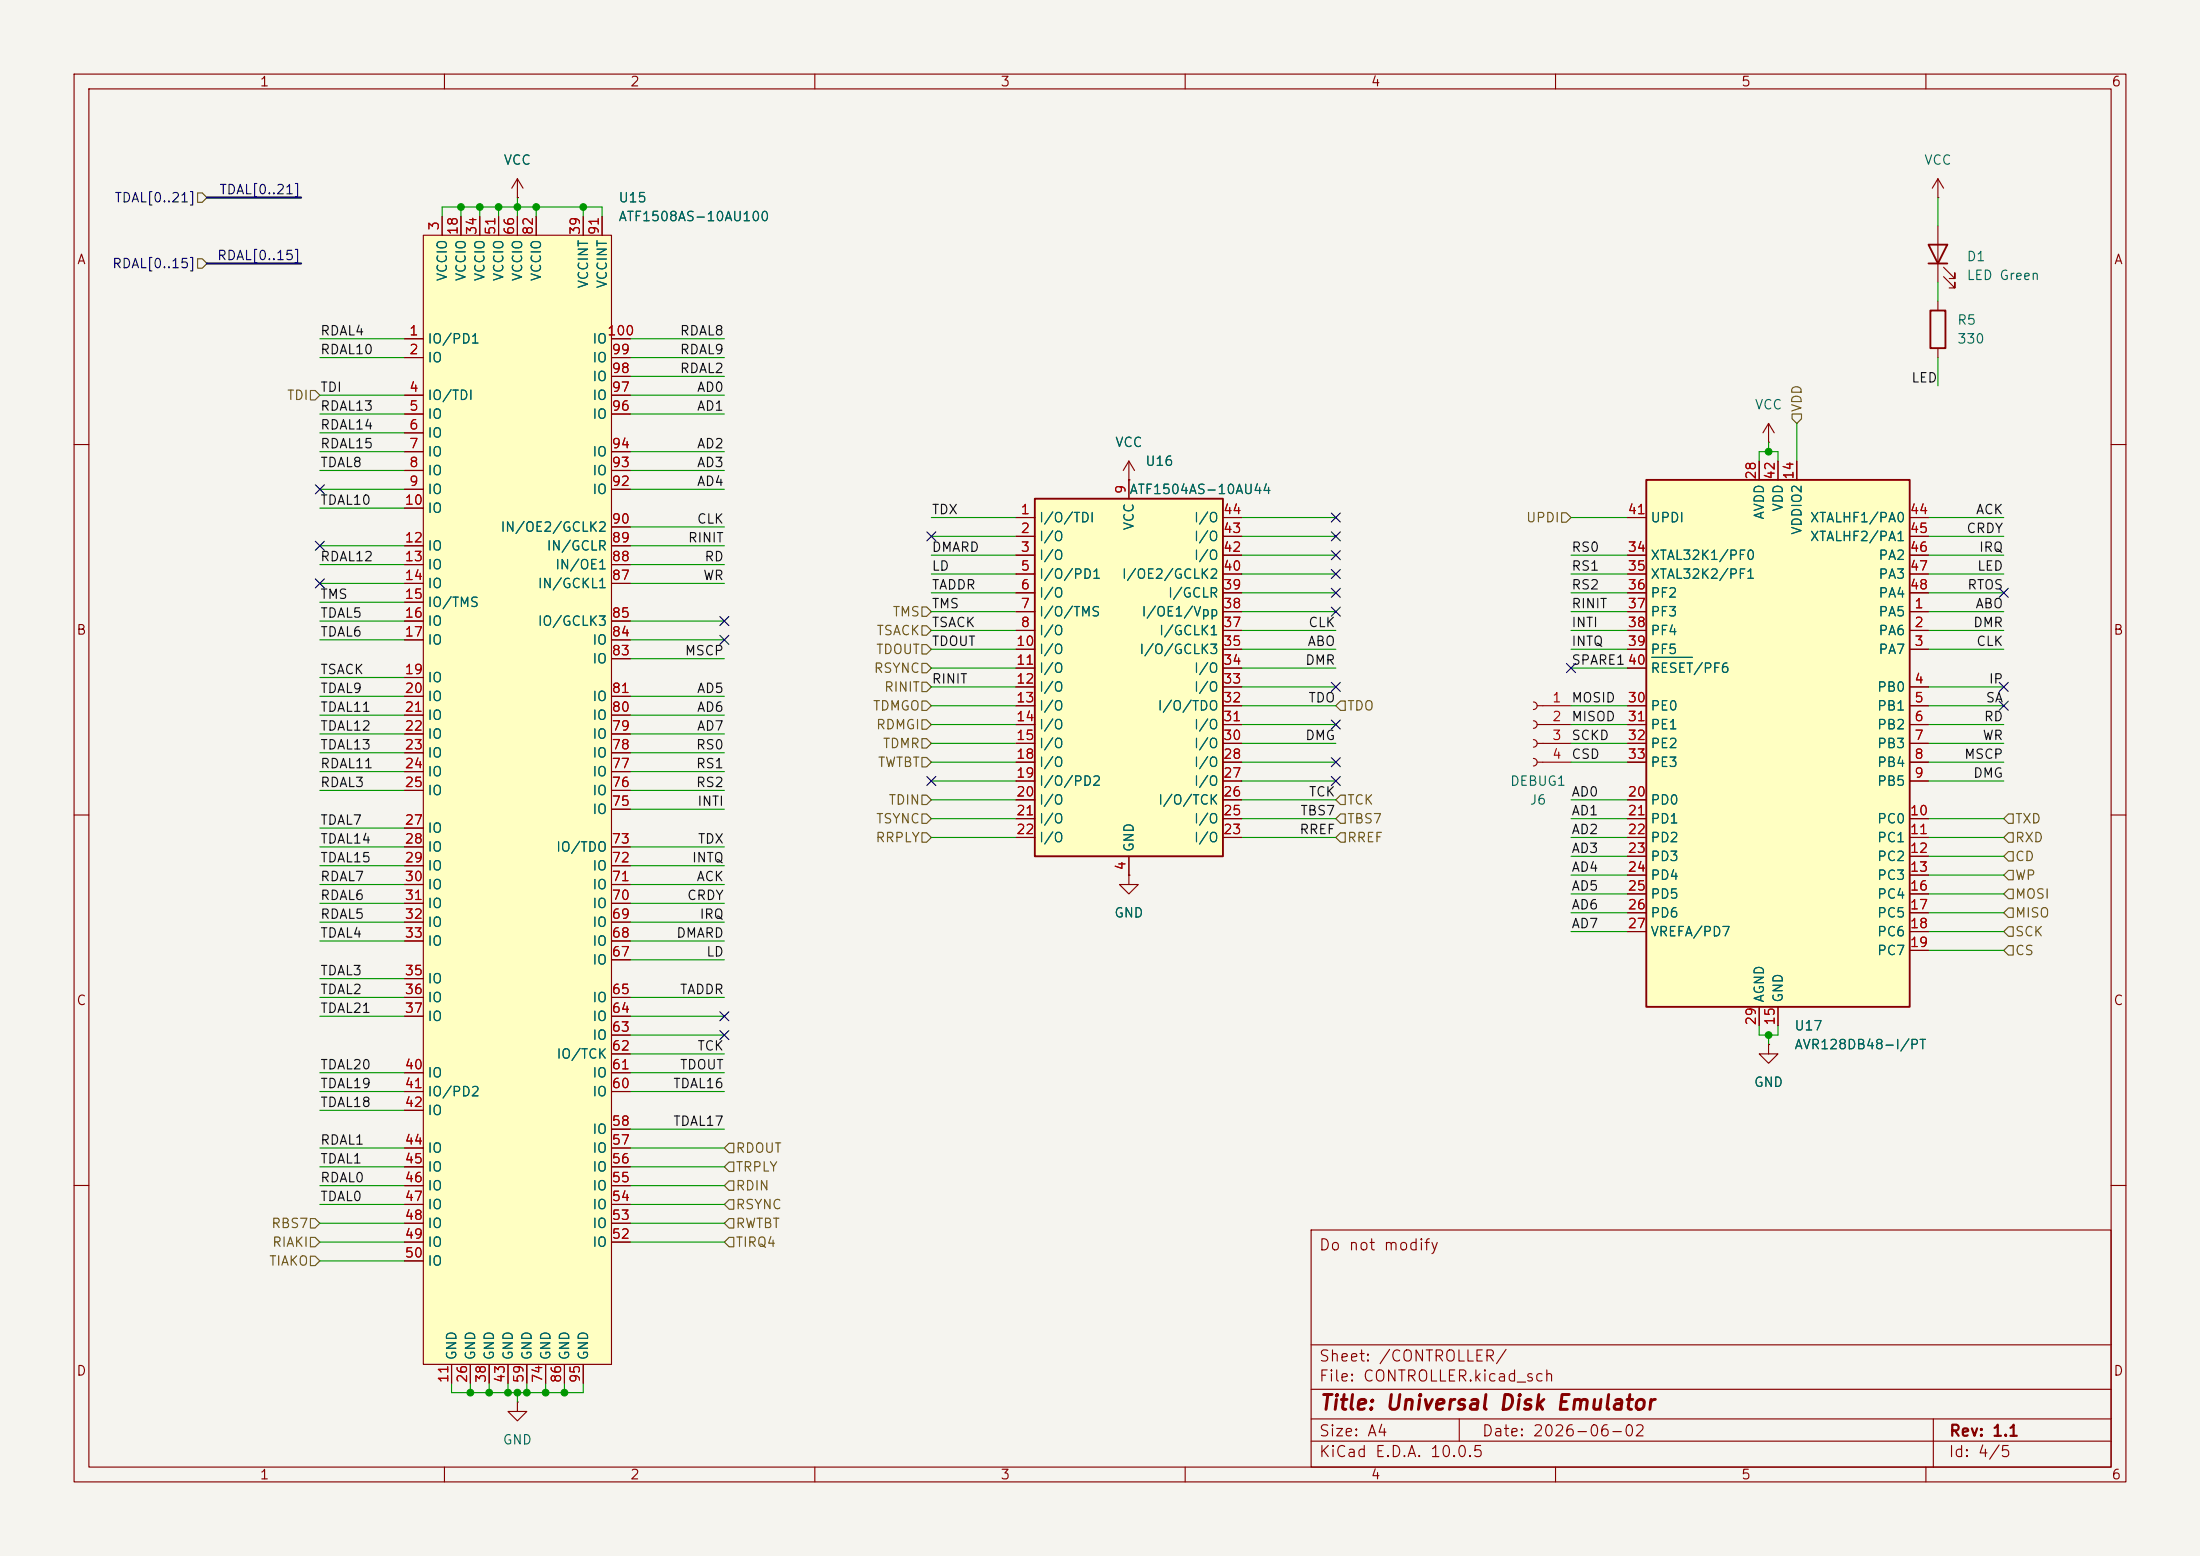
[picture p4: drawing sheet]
<svg xmlns="http://www.w3.org/2000/svg" width="297mm" height="210mm" viewBox="0 0 297 210" stroke-linecap="round" stroke-linejoin="round" font-family="sans-serif">
<path d="M0 0h297v210h-297z" fill="#f5f4ef" stroke="#f5f4ef" stroke-width=".14"/>
<g fill="none" stroke="#840000" stroke-width=".15">
<path d="M10 10h277v190h-277zM12 12h273v186h-273zM60 10v2M110 10v2M160 10v2M210 10v2M260 10v2M69.8 26.7h.1M69.8 24.1l-.7 1.3M69.8 24.1l.8 1.3M69.8 24.1v2.6M261.6 26.7h.1"/>
<path d="M261.6 24.1v2.6M261.6 30.5v7.6M261.6 24.1l-.7 1.3M261.6 24.1l.8 1.3M262.4 37.3l1.5 1.6v-.8v.8h-.8M262.4 36.1l1.5 1.5v-.8v.8h-.8M238.8 59.7h.1M238.8 57.2l-.8 1.2M238.8 57.2l.7 1.2M238.8 57.2v2.5M261.6 40.6v1.3M261.6 47v1.3"/>
<path d="M10 60h2M285 60h2M207 94.7a.51 .51 0 0 1 .5 .6 .51 .51 0 0 1-.5 .5M207 97.3a.51 .51 0 0 1 .5 .5 .51 .51 0 0 1-.5 .5M207 99.8a.51 .51 0 0 1 .5 .5 .51 .51 0 0 1-.5 .5M207.5 95.3h4.6M207.5 97.8h4.6M10 110h2M152.4 118.1v1.3h1.3l-1.3 1.3-1.3-1.3h1.3M152.4 118.1h.1M207 102.4a.51 .51 0 0 1 .5 .5 .51 .51 0 0 1-.5 .5M207.5 100.3h4.6"/>
<path d="M207.5 102.9h4.6M285 110h2M238.8 141v1.2h1.2l-1.2 1.3-1.3-1.3h1.3M238.8 141h.1M10 160h2M177 166h108v32h-108zM285 160h2M60 198v2M69.8 189.2v1.3h1.3l-1.3 1.3-1.2-1.3h1.2M69.8 189.2h.1M110 198v2M160 198v2"/>
<path d="M177 194.5h108M177 191.5h108M177 187.5h108M177 181.5h108M197 191.5v3M210 198v2M260 198v2M261 191.5v6.5"/>
</g>
<path d="M260.3 33h2.6l-1.3 2.6zM260.3 35.6h2.6M260.6 41.9h2v5.1h-2z" fill="none" stroke="#840000" stroke-width=".25"/>
<path d="M57.1 31.8h25.4v152.4h-25.4z" fill="#ffffc2"/>
<g fill="none" stroke="#840000" stroke-width=".15">
<path d="M57.1 31.8h25.4v152.4h-25.4zM59.7 29.2v2.6M62.2 29.2v2.6M64.8 29.2v2.6M67.3 29.2v2.6M69.8 29.2v2.6M72.4 29.2v2.6M78.7 29.2v2.6M81.3 29.2v2.6M54.6 45.7h2.5M54.6 48.3h2.5M54.6 53.3h2.5"/>
<path d="M54.6 55.9h2.5M54.6 58.4h2.5M82.5 45.7h2.6M82.5 48.3h2.6M82.5 53.3h2.6M82.5 55.9h2.6M82.5 50.8h2.6M54.6 61h2.5M54.6 63.5h2.5M54.6 66h2.5M54.6 68.6h2.5M54.6 73.7h2.5"/>
<path d="M54.6 76.2h2.5M54.6 78.7h2.5M82.5 61h2.6M82.5 63.5h2.6M82.5 66h2.6M82.5 73.7h2.6M82.5 76.2h2.6M82.5 78.7h2.6M82.5 71.1h2.6M54.6 81.3h2.5M54.6 83.8h2.5M54.6 86.4h2.5"/>
<path d="M54.6 91.4h2.5M54.6 94h2.5M54.6 96.5h2.5M54.6 99.1h2.5M82.5 83.8h2.6M82.5 86.4h2.6M82.5 94h2.6M82.5 96.5h2.6M82.5 99.1h2.6M82.5 88.9h2.6M54.6 101.6h2.5M54.6 104.1h2.5"/>
<path d="M54.6 106.7h2.5M54.6 111.8h2.5M54.6 114.3h2.5M54.6 116.8h2.5M54.6 119.4h2.5M82.5 101.6h2.6M82.5 104.1h2.6M82.5 106.7h2.6M82.5 114.3h2.6M82.5 116.8h2.6M82.5 119.4h2.6M82.5 109.2h2.6"/>
<path d="M54.6 121.9h2.5M54.6 124.5h2.5M54.6 127h2.5M54.6 132.1h2.5M54.6 134.6h2.5M54.6 137.2h2.5M82.5 121.9h2.6M82.5 124.5h2.6M82.5 127h2.6M82.5 134.6h2.6M82.5 137.2h2.6M82.5 139.7h2.6"/>
<path d="M82.5 129.5h2.6M54.6 144.8h2.5M54.6 147.3h2.5M54.6 149.9h2.5M54.6 154.9h2.5M54.6 157.5h2.5M82.5 144.8h2.6M82.5 147.3h2.6M82.5 154.9h2.6M82.5 157.5h2.6M82.5 152.4h2.6M82.5 142.2h2.6"/>
<path d="M54.6 160h2.5M54.6 162.6h2.5M54.6 165.1h2.5M54.6 167.6h2.5M54.6 170.2h2.5M82.5 160h2.6M82.5 162.6h2.6M82.5 165.1h2.6M82.5 167.6h2.6M61 184.2v2.5M63.5 184.2v2.5M66 184.2v2.5"/>
<path d="M68.6 184.2v2.5M71.1 184.2v2.5M73.7 184.2v2.5M76.2 184.2v2.5M78.7 184.2v2.5"/>
</g>
<path d="M139.7 67.3h25.4v48.3h-25.4z" fill="#ffffc2"/>
<path d="M139.7 67.3h25.4v48.3h-25.4z" fill="none" stroke="#840000" stroke-width=".25"/>
<g fill="none" stroke="#840000" stroke-width=".15">
<path d="M137.2 69.9h2.5M137.2 72.4h2.5M137.2 74.9h2.5M137.2 77.5h2.5M152.4 64.8h.1M152.4 62.2v5.1M152.4 62.2l-.8 1.3M152.4 62.2l.8 1.3M165.1 69.9h2.5M165.1 72.4h2.5M165.1 74.9h2.5M165.1 77.5h2.5"/>
<path d="M137.2 80h2.5M137.2 82.6h2.5M137.2 85.1h2.5M137.2 87.6h2.5M137.2 90.2h2.5M137.2 92.7h2.5M137.2 95.3h2.5M137.2 97.8h2.5M165.1 80h2.5M165.1 82.6h2.5M165.1 85.1h2.5M165.1 87.6h2.5"/>
<path d="M165.1 90.2h2.5M165.1 92.7h2.5M165.1 95.3h2.5M165.1 97.8h2.5M137.2 100.3h2.5M137.2 102.9h2.5M137.2 105.4h2.5M137.2 108h2.5M137.2 110.5h2.5M137.2 113h2.5M152.4 115.6v2.5M165.1 100.3h2.5"/>
<path d="M165.1 102.9h2.5M165.1 105.4h2.5M165.1 108h2.5M165.1 110.5h2.5M165.1 113h2.5"/>
</g>
<path d="M222.2 64.8h35.6v71.1h-35.6z" fill="#ffffc2"/>
<path d="M222.2 64.8h35.6v71.1h-35.6z" fill="none" stroke="#840000" stroke-width=".25"/>
<g fill="none" stroke="#840000" stroke-width=".15">
<path d="M59.7 29.2v2.6M62.2 29.2v2.6M64.8 29.2v2.6M67.3 29.2v2.6M69.8 26.7h.1M69.8 29.2v2.6M72.4 29.2v2.6M78.7 29.2v2.6M81.3 29.2v2.6M54.6 45.7h2.5M54.6 48.3h2.5M54.6 53.3h2.5"/>
<path d="M54.6 55.9h2.5M54.6 58.4h2.5M82.5 45.7h2.6M82.5 48.3h2.6M82.5 53.3h2.6M82.5 55.9h2.6M82.5 50.8h2.6M54.6 61h2.5M54.6 63.5h2.5M54.6 66h2.5M54.6 68.6h2.5M54.6 73.7h2.5"/>
<path d="M54.6 76.2h2.5M54.6 78.7h2.5M82.5 61h2.6M82.5 63.5h2.6M82.5 66h2.6M82.5 73.7h2.6M82.5 76.2h2.6M82.5 78.7h2.6M82.5 71.1h2.6M137.2 74.9h2.5M137.2 77.5h2.5M137.2 69.9h2.5"/>
<path d="M137.2 72.4h2.5M152.4 64.8h.1M152.4 64.8v2.5M165.1 74.9h2.5M165.1 77.5h2.5M165.1 69.9h2.5M165.1 72.4h2.5M219.7 74.9h2.5M219.7 77.5h2.5M219.7 69.9h2.5M237.5 62.2v2.6M240 62.2v2.6"/>
<path d="M242.6 62.2v2.6M257.8 74.9h2.5M257.8 77.5h2.5M257.8 69.9h2.5M257.8 72.4h2.5M54.6 81.3h2.5M54.6 83.8h2.5M54.6 86.4h2.5M54.6 91.4h2.5M54.6 94h2.5M54.6 96.5h2.5M54.6 99.1h2.5"/>
<path d="M82.5 83.8h2.6M82.5 86.4h2.6M82.5 94h2.6M82.5 96.5h2.6M82.5 99.1h2.6M82.5 88.9h2.6M137.2 82.6h2.5M137.2 85.1h2.5M137.2 87.6h2.5M137.2 92.7h2.5M137.2 95.3h2.5M137.2 97.8h2.5"/>
<path d="M137.2 80h2.5M137.2 90.2h2.5M165.1 82.6h2.5M165.1 85.1h2.5M165.1 87.6h2.5M165.1 92.7h2.5M165.1 95.3h2.5M165.1 97.8h2.5M165.1 80h2.5M165.1 90.2h2.5M219.7 82.6h2.5M219.7 85.1h2.5"/>
<path d="M219.7 87.6h2.5M219.7 95.3h2.5M219.7 97.8h2.5M219.7 80h2.5M219.7 90.2h2.5M257.8 82.6h2.5M257.8 85.1h2.5M257.8 87.6h2.5M257.8 92.7h2.5M257.8 95.3h2.5M257.8 97.8h2.5M257.8 80h2.5"/>
<path d="M54.6 101.6h2.5M54.6 104.1h2.5M54.6 106.7h2.5M54.6 111.8h2.5M54.6 114.3h2.5M54.6 116.8h2.5M54.6 119.4h2.5M82.5 101.6h2.6M82.5 104.1h2.6M82.5 106.7h2.6M82.5 114.3h2.6M82.5 116.8h2.6"/>
<path d="M82.5 119.4h2.6M82.5 109.2h2.6M137.2 100.3h2.5M137.2 102.9h2.5M137.2 105.4h2.5M137.2 110.5h2.5M137.2 113h2.5M137.2 108h2.5M152.4 118.1h.1M152.4 115.6v2.5M165.1 100.3h2.5M165.1 102.9h2.5"/>
<path d="M165.1 105.4h2.5M165.1 110.5h2.5M165.1 113h2.5M165.1 108h2.5M219.7 100.3h2.5M219.7 102.9h2.5M219.7 110.5h2.5M219.7 113h2.5M219.7 115.6h2.5M219.7 118.1h2.5M219.7 108h2.5M257.8 100.3h2.5"/>
<path d="M257.8 102.9h2.5M257.8 105.4h2.5M257.8 110.5h2.5M257.8 113h2.5M257.8 115.6h2.5M257.8 118.1h2.5M54.6 121.9h2.5M54.6 124.5h2.5M54.6 127h2.5M54.6 132.1h2.5M54.6 134.6h2.5M54.6 137.2h2.5"/>
<path d="M82.5 121.9h2.6M82.5 124.5h2.6M82.5 127h2.6M82.5 134.6h2.6M82.5 137.2h2.6M82.5 139.7h2.6M82.5 129.5h2.6M219.7 120.7h2.5M219.7 123.2h2.5M219.7 125.7h2.5M237.5 135.9v2.5M240 135.9v2.5"/>
<path d="M257.8 120.7h2.5M257.8 123.2h2.5M257.8 125.7h2.5M257.8 128.3h2.5M54.6 144.8h2.5M54.6 147.3h2.5M54.6 149.9h2.5M54.6 154.9h2.5M54.6 157.5h2.5M82.5 144.8h2.6M82.5 147.3h2.6M82.5 154.9h2.6"/>
<path d="M82.5 157.5h2.6M82.5 152.4h2.6M82.5 142.2h2.6M238.8 141h.1M54.6 160h2.5M54.6 162.6h2.5M54.6 165.1h2.5M54.6 167.6h2.5M54.6 170.2h2.5M82.5 160h2.6M82.5 162.6h2.6M82.5 165.1h2.6"/>
<path d="M82.5 167.6h2.6M61 184.2v2.5M63.5 184.2v2.5M66 184.2v2.5M68.6 184.2v2.5M71.1 184.2v2.5M73.7 184.2v2.5M76.2 184.2v2.5M78.7 184.2v2.5"/>
</g>
<path d="M223 88.7h5.5" fill="none" stroke="#006464" stroke-width=".15"/>
<g fill="none" stroke="#725600" stroke-width=".15">
<path d="M26.7 26h.6l.6 .7-.6 .6h-.6zM26.7 34.9h.6l.6 .7-.6 .6h-.6zM41.9 52.7h.6l.7 .6-.7 .7h-.6zM241.9 55.9h1.3v.6l-.6 .7-.7-.7zM210.8 69.2h.7l.6 .7-.6 .6h-.7zM124.5 99.7h.6l.6 .6-.6 .7h-.6zM124.5 92.1h.6l.6 .6-.6 .6h-.6zM124.5 87h.6l.6 .6-.6 .7h-.6zM124.5 84.5h.6l.6 .6-.6 .6h-.6zM124.5 89.5h.6l.6 .7-.6 .6h-.6zM124.5 94.6h.6l.6 .7-.6 .6h-.6zM124.5 81.9h.6l.6 .7-.6 .6h-.6z"/>
<path d="M124.5 97.2h.6l.6 .6-.6 .6h-.6zM181 94.6h.6v1.3h-.6l-.7-.6zM124.5 102.2h.6l.6 .7-.6 .6h-.6zM124.5 107.3h.6l.6 .7-.6 .6h-.6zM124.5 109.9h.6l.6 .6-.6 .6h-.6zM124.5 112.4h.6l.6 .6-.6 .7h-.6zM181 112.4h.6v1.3h-.6l-.7-.7zM181 109.9h.6v1.2h-.6l-.7-.6zM181 107.3h.6v1.3h-.6l-.7-.6zM271.1 114.9h.7v1.3h-.7l-.6-.6zM271.1 117.5h.7v1.2h-.7l-.6-.6zM271.1 112.4h.7v1.3h-.7l-.6-.7z"/>
<path d="M271.1 109.9h.7v1.2h-.7l-.6-.6zM271.1 120h.7v1.3h-.7l-.6-.6zM271.1 122.6h.7v1.2h-.7l-.6-.6zM271.1 127.6h.7v1.3h-.7l-.6-.6zM271.1 125.1h.7v1.3h-.7l-.6-.7zM97.8 154.9l.6-.6h.7v1.3h-.7zM98.4 156.8h.7v1.3h-.7l-.6-.6zM41.9 167h.6l.7 .6-.7 .7h-.6zM41.9 164.5h.6l.7 .6-.7 .6h-.6zM41.9 169.5h.6l.7 .7-.7 .6h-.6zM97.8 160l.6-.6h.7v1.3h-.7zM98.4 164.5h.7v1.2h-.7l-.6-.6z"/>
<path d="M98.4 167h.7v1.3h-.7l-.6-.7zM98.4 161.9h.7v1.3h-.7l-.6-.6z"/>
</g>
<path d="M27.9 26.7h12.7M27.9 35.6h12.7" fill="none" stroke="#000084" stroke-width=".3"/>
<g fill="none" stroke="#009600" stroke-width=".15">
<path d="M59.7 29.2v-1.3h21.6v1.3M62.2 27.9v1.3M64.8 27.9v1.3M67.3 27.9v1.3M69.8 26.7v2.5M72.4 27.9v1.3M78.7 27.9v1.3M261.6 26.7v3.8M261.6 38.1v2.5M43.2 58.4h11.4M43.2 48.3h11.4M43.2 55.9h11.4"/>
<path d="M43.2 53.3h11.4M43.2 45.7h11.4M85.1 48.3h12.7M85.1 55.9h12.7M85.1 53.3h12.7M85.1 45.7h12.7M85.1 50.8h12.7M238.8 59.7v1.3M242.6 57.2v5M261.6 48.3v3.8M43.2 63.5h11.4M43.2 61h11.4"/>
<path d="M43.2 78.7h11.4M43.2 76.2h11.4M43.2 66h11.4M43.2 73.7h11.4M43.2 68.6h11.4M85.1 63.5h12.7M85.1 61h12.7M85.1 78.7h12.7M85.1 76.2h12.7M85.1 66h12.7M85.1 73.7h12.7M85.1 71.1h12.7"/>
<path d="M125.7 69.9h11.5M125.7 74.9h11.5M125.7 72.4h11.5M125.7 77.5h11.5M167.6 69.9h12.7M167.6 74.9h12.7M167.6 72.4h12.7M167.6 77.5h12.7M212.1 69.9h7.6M212.1 74.9h7.6M212.1 77.5h7.6M237.5 62.2v-1.2h2.5v1.2"/>
<path d="M260.3 69.9h10.2M260.3 74.9h10.2M260.3 72.4h10.2M260.3 77.5h10.2M43.2 99.1h11.4M43.2 91.4h11.4M43.2 86.4h11.4M43.2 96.5h11.4M43.2 94h11.4M43.2 83.8h11.4M43.2 81.3h11.4M85.1 99.1h12.7"/>
<path d="M85.1 86.4h12.7M85.1 96.5h12.7M85.1 94h12.7M85.1 83.8h12.7M85.1 88.9h12.7M125.7 90.2h11.5M125.7 97.8h11.5M125.7 95.3h11.5M125.7 85.1h11.5M125.7 80h11.5M125.7 82.6h11.5M125.7 92.7h11.5"/>
<path d="M125.7 87.6h11.5M167.6 90.2h12.7M167.6 97.8h12.7M167.6 95.3h12.7M167.6 85.1h12.7M167.6 80h12.7M167.6 82.6h12.7M167.6 92.7h12.7M167.6 87.6h12.7M212.1 90.2h7.6M212.1 97.8h7.6M212.1 95.3h7.6"/>
<path d="M212.1 85.1h7.6M212.1 80h7.6M212.1 82.6h7.6M212.1 87.6h7.6M260.3 97.8h10.2M260.3 95.3h10.2M260.3 85.1h10.2M260.3 80h10.2M260.3 82.6h10.2M260.3 92.7h10.2M260.3 87.6h10.2M43.2 104.1h11.4"/>
<path d="M43.2 106.7h11.4M43.2 101.6h11.4M43.2 119.4h11.4M43.2 116.8h11.4M43.2 114.3h11.4M43.2 111.8h11.4M85.1 104.1h12.7M85.1 106.7h12.7M85.1 101.6h12.7M85.1 119.4h12.7M85.1 116.8h12.7M85.1 114.3h12.7"/>
<path d="M85.1 109.2h12.7M125.7 113h11.5M125.7 110.5h11.5M125.7 100.3h11.5M125.7 102.9h11.5M125.7 108h11.5M125.7 105.4h11.5M167.6 113h12.7M167.6 110.5h12.7M167.6 100.3h12.7M167.6 102.9h12.7M167.6 108h12.7"/>
<path d="M167.6 105.4h12.7M212.1 113h7.6M212.1 110.5h7.6M212.1 100.3h7.6M212.1 102.9h7.6M212.1 115.6h7.6M212.1 108h7.6M212.1 118.1h7.6M260.3 113h10.2M260.3 110.5h10.2M260.3 100.3h10.2M260.3 102.9h10.2"/>
<path d="M260.3 115.6h10.2M260.3 118.1h10.2M260.3 105.4h10.2M43.2 127h11.4M43.2 124.5h11.4M43.2 121.9h11.4M43.2 137.2h11.4M43.2 134.6h11.4M43.2 132.1h11.4M85.1 139.7h12.7M85.1 127h12.7M85.1 124.5h12.7"/>
<path d="M85.1 129.5h12.7M85.1 121.9h12.7M85.1 137.2h12.7M85.1 134.6h12.7M212.1 125.7h7.6M212.1 120.7h7.6M212.1 123.2h7.6M237.5 138.4v1.3h2.5v-1.3M238.8 139.7v1.3M260.3 125.7h10.2M260.3 120.7h10.2M260.3 128.3h10.2"/>
<path d="M260.3 123.2h10.2M43.2 144.8h11.4M43.2 149.9h11.4M43.2 157.5h11.4M43.2 154.9h11.4M43.2 147.3h11.4M85.1 144.8h12.7M85.1 157.5h12.7M85.1 154.9h12.7M85.1 147.3h12.7M85.1 142.2h12.7M85.1 152.4h12.7"/>
<path d="M43.2 167.6h11.4M43.2 170.2h11.4M43.2 165.1h11.4M43.2 162.6h11.4M43.2 160h11.4M85.1 167.6h12.7M85.1 165.1h12.7M85.1 162.6h12.7M85.1 160h12.7M61 186.7v1.3h17.7v-1.3M63.5 186.7v1.3M66 186.7v1.3"/>
<path d="M68.6 186.7v1.3M69.8 188v1.2M71.1 186.7v1.3M73.7 186.7v1.3M76.2 186.7v1.3"/>
</g>
<g fill="none" stroke="#000084" stroke-width=".15">
<path d="M42.6 65.4l1.2 1.2M42.6 73.1l1.2 1.2M42.6 78.1l1.2 1.2M43.8 65.4l-1.2 1.2M43.8 73.1l-1.2 1.2M43.8 78.1l-1.2 1.2M125.1 71.8l1.2 1.2M126.3 71.8l-1.2 1.2M179.7 74.3l1.2 1.2M179.7 76.9l1.2 1.2M179.7 69.2l1.2 1.3M179.7 71.8l1.2 1.2"/>
<path d="M179.7 79.4l1.2 1.2M180.9 74.3l-1.2 1.2M180.9 76.9l-1.2 1.2M180.9 69.2l-1.2 1.3M180.9 71.8l-1.2 1.2M180.9 79.4l-1.2 1.2M269.9 79.4l1.2 1.2M271.1 79.4l-1.2 1.2M97.2 85.8l1.2 1.2M97.2 83.2l1.2 1.2M98.4 85.8l-1.2 1.2M98.4 83.2l-1.2 1.2"/>
<path d="M179.7 92.1l1.2 1.2M179.7 81.9l1.2 1.3M179.7 97.2l1.2 1.2M180.9 92.1l-1.2 1.2M180.9 81.9l-1.2 1.3M180.9 97.2l-1.2 1.2M211.5 89.6l1.2 1.2M212.7 89.6l-1.2 1.2M269.9 94.6l1.2 1.3M269.9 92.1l1.2 1.2M271.1 94.6l-1.2 1.3M271.1 92.1l-1.2 1.2"/>
<path d="M125.1 104.8l1.2 1.2M126.3 104.8l-1.2 1.2M179.7 102.3l1.2 1.2M179.7 104.8l1.2 1.2M180.9 102.3l-1.2 1.2M180.9 104.8l-1.2 1.2M97.2 139.1l1.2 1.2M97.2 136.6l1.2 1.2M98.4 139.1l-1.2 1.2M98.4 136.6l-1.2 1.2"/>
</g>
<g fill="#009600" stroke="#009600" stroke-width=".14">
<circle cx="69.8" cy="27.9" r=".46"/>
<circle cx="64.8" cy="27.9" r=".46"/>
<circle cx="62.2" cy="27.9" r=".46"/>
<circle cx="78.7" cy="27.9" r=".46"/>
<circle cx="72.4" cy="27.9" r=".46"/>
<circle cx="67.3" cy="27.9" r=".46"/>
<circle cx="66" cy="188" r=".46"/>
<circle cx="63.5" cy="188" r=".46"/>
<circle cx="73.7" cy="188" r=".46"/>
<circle cx="71.1" cy="188" r=".46"/>
<circle cx="76.2" cy="188" r=".46"/>
<circle cx="69.8" cy="188" r=".46"/>
<circle cx="68.6" cy="188" r=".46"/>
<circle cx="238.8" cy="139.7" r=".46"/>
<circle cx="238.8" cy="61" r=".46"/>
</g>
<text font-size="2" fill="#840000" x="178" y="190.8">Title: Universal Disk Emulator</text>
<g font-size="1.5" fill="#840000">
<text x="178" y="169.1">Do not modify</text>
<text x="178" y="184.1">Sheet: /CONTROLLER/</text>
<text x="178" y="186.8">File: CONTROLLER.kicad_sch</text>
<text x="178" y="197">KiCad E.D.A. 10.0.5</text>
<text x="178" y="194.2">Size: A4</text>
<text x="200" y="194.2">Date: 2026-06-02</text>
<text x="263" y="197">Id: 4/5</text>
<text x="263" y="194.2">Rev: 1.1</text>
</g>
<g font-size="1.3" fill="#840000">
<text x="35" y="12">1</text>
<text x="85" y="12">2</text>
<text x="135" y="12">3</text>
<text x="185" y="12">4</text>
<text x="235" y="12">5</text>
<text x="285" y="12">6</text>
<text x="10.3" y="36">A</text>
<text x="285.3" y="36">A</text>
<text x="10.2" y="86">B</text>
<text x="285.2" y="86">B</text>
<text x="10.2" y="136">C</text>
<text x="285.2" y="136">C</text>
<text x="10.2" y="186">D</text>
<text x="285.2" y="186">D</text>
<text x="35" y="200">1</text>
<text x="85" y="200">2</text>
<text x="135" y="200">3</text>
<text x="185" y="200">4</text>
<text x="235" y="200">5</text>
<text x="285" y="200">6</text>
</g>
<g font-size="1.3" fill="#006464">
<text x="67.9" y="22.6">VCC</text>
<text x="259.7" y="22.6">VCC</text>
<text x="83.4" y="27.6">U15</text>
<text x="83.4" y="30.2">ATF1508AS-10AU100</text>
<text x="265.4" y="35.6">D1</text>
<text x="60.7" y="38" transform="rotate(-90 60.7 38)">VCCIO</text>
<text x="63.2" y="38" transform="rotate(-90 63.2 38)">VCCIO</text>
<text x="65.7" y="38" transform="rotate(-90 65.7 38)">VCCIO</text>
<text x="68.3" y="38" transform="rotate(-90 68.3 38)">VCCIO</text>
<text x="70.8" y="38" transform="rotate(-90 70.8 38)">VCCIO</text>
<text x="73.4" y="38" transform="rotate(-90 73.4 38)">VCCIO</text>
<text x="79.7" y="39" transform="rotate(-90 79.7 39)">VCCINT</text>
<text x="82.2" y="39" transform="rotate(-90 82.2 39)">VCCINT</text>
<text x="265.4" y="38.1">LED Green</text>
<text x="57.6" y="46.7">IO/PD1</text>
<text x="79.9" y="46.7">IO</text>
<text x="264.1" y="44.1">R5</text>
<text x="264.1" y="46.7">330</text>
<text x="57.6" y="49.2">IO</text>
<text x="79.9" y="51.8">IO</text>
<text x="79.9" y="49.2">IO</text>
<text x="57.6" y="54.3">IO/TDI</text>
<text x="57.6" y="56.8">IO</text>
<text x="57.6" y="59.4">IO</text>
<text x="79.9" y="56.8">IO</text>
<text x="79.9" y="54.3">IO</text>
<text x="236.8" y="55.6">VCC</text>
<text x="57.6" y="61.9">IO</text>
<text x="57.6" y="64.5">IO</text>
<text x="79.9" y="64.5">IO</text>
<text x="79.9" y="61.9">IO</text>
<text x="150.5" y="60.7">VCC</text>
<text x="154.5" y="63.2">U16</text>
<text x="57.6" y="67">IO</text>
<text x="57.6" y="69.5">IO</text>
<text x="79.9" y="67">IO</text>
<text x="140.2" y="70.8">I/O/TDI</text>
<text x="152.4" y="67">ATF1504AS-10AU44</text>
<text x="153.4" y="71.7" transform="rotate(-90 153.4 71.7)">VCC</text>
<text x="161.1" y="70.8">I/O</text>
<text x="222.7" y="70.8">UPDI</text>
<text x="238.5" y="70.2" transform="rotate(-90 238.5 70.2)">AVDD</text>
<text x="241" y="69.1" transform="rotate(-90 241 69.1)">VDD</text>
<text x="244.3" y="70.8">XTALHF1/PA0</text>
<text x="57.6" y="74.6">IO</text>
<text x="57.6" y="77.2">IO</text>
<text x="67.5" y="72.1">IN/OE2/GCLK2</text>
<text x="73.7" y="74.6">IN/GCLR</text>
<text x="74.9" y="77.2">IN/OE1</text>
<text x="140.2" y="73.4">I/O</text>
<text x="140.2" y="75.9">I/O</text>
<text x="161.1" y="75.9">I/O</text>
<text x="161.1" y="73.4">I/O</text>
<text x="222.7" y="75.9">XTAL32K1/PF0</text>
<text x="243.5" y="72.3" transform="rotate(-90 243.5 72.3)">VDDIO2</text>
<text x="244.3" y="73.4">XTALHF2/PA1</text>
<text x="253.5" y="75.9">PA2</text>
<text x="57.6" y="79.7">IO</text>
<text x="57.6" y="82.2">IO/TMS</text>
<text x="72.5" y="79.7">IN/GCKL1</text>
<text x="140.2" y="78.4">I/O/PD1</text>
<text x="140.2" y="81">I/O</text>
<text x="140.2" y="83.5">I/O/TMS</text>
<text x="151.4" y="78.4">I/OE2/GCLK2</text>
<text x="154" y="83.5">I/OE1/Vpp</text>
<text x="157.6" y="81">I/GCLR</text>
<text x="222.7" y="78.4">XTAL32K2/PF1</text>
<text x="222.7" y="81">PF2</text>
<text x="222.7" y="83.5">PF3</text>
<text x="253.5" y="83.5">PA5</text>
<text x="253.5" y="78.4">PA3</text>
<text x="253.5" y="81">PA4</text>
<text x="57.6" y="84.8">IO</text>
<text x="57.6" y="87.3">IO</text>
<text x="72.5" y="84.8">IO/GCLK3</text>
<text x="79.9" y="89.9">IO</text>
<text x="79.9" y="87.3">IO</text>
<text x="140.2" y="86.1">I/O</text>
<text x="140.2" y="88.6">I/O</text>
<text x="153.7" y="88.6">I/O/GCLK3</text>
<text x="156.4" y="86.1">I/GCLK1</text>
<text x="222.7" y="86.1">PF4</text>
<text x="222.7" y="88.6">PF5</text>
<text x="253.5" y="86.1">PA6</text>
<text x="253.5" y="88.6">PA7</text>
<text x="57.6" y="92.4">IO</text>
<text x="57.6" y="94.9">IO</text>
<text x="79.9" y="94.9">IO</text>
<text x="140.2" y="91.1">I/O</text>
<text x="140.2" y="93.7">I/O</text>
<text x="161.1" y="93.7">I/O</text>
<text x="161.1" y="91.1">I/O</text>
<text x="222.7" y="91.1">RESET/PF6</text>
<text x="253.3" y="93.7">PB0</text>
<text x="57.6" y="97.5">IO</text>
<text x="57.6" y="100">IO</text>
<text x="79.9" y="100">IO</text>
<text x="79.9" y="97.5">IO</text>
<text x="140.2" y="96.2">I/O</text>
<text x="140.2" y="98.8">I/O</text>
<text x="140.2" y="101.3">I/O</text>
<text x="156.2" y="96.2">I/O/TDO</text>
<text x="161.1" y="101.3">I/O</text>
<text x="161.1" y="98.8">I/O</text>
<text x="222.7" y="96.2">PE0</text>
<text x="222.7" y="98.8">PE1</text>
<text x="222.7" y="101.3">PE2</text>
<text x="253.3" y="96.2">PB1</text>
<text x="253.3" y="98.8">PB2</text>
<text x="253.3" y="101.3">PB3</text>
<text x="57.6" y="102.6">IO</text>
<text x="57.6" y="105.1">IO</text>
<text x="57.6" y="107.6">IO</text>
<text x="79.9" y="107.6">IO</text>
<text x="79.9" y="105.1">IO</text>
<text x="79.9" y="102.6">IO</text>
<text x="140.2" y="103.8">I/O</text>
<text x="140.2" y="106.4">I/O/PD2</text>
<text x="161.1" y="106.4">I/O</text>
<text x="161.1" y="103.8">I/O</text>
<text x="203.8" y="106.4">DEBUG1</text>
<text x="222.7" y="103.8">PE3</text>
<text x="253.3" y="103.8">PB4</text>
<text x="253.3" y="106.4">PB5</text>
<text x="57.6" y="112.7">IO</text>
<text x="79.9" y="110.2">IO</text>
<text x="140.2" y="108.9">I/O</text>
<text x="140.2" y="111.5">I/O</text>
<text x="140.2" y="114">I/O</text>
<text x="156.3" y="108.9">I/O/TCK</text>
<text x="161.1" y="114">I/O</text>
<text x="161.1" y="111.5">I/O</text>
<text x="206.4" y="108.9">J6</text>
<text x="222.7" y="108.9">PD0</text>
<text x="222.7" y="111.5">PD1</text>
<text x="222.7" y="114">PD2</text>
<text x="253.3" y="111.5">PC0</text>
<text x="253.3" y="114">PC1</text>
<text x="57.6" y="115.3">IO</text>
<text x="57.6" y="117.8">IO</text>
<text x="75" y="115.3">IO/TDO</text>
<text x="79.9" y="117.8">IO</text>
<text x="153.4" y="115.1" transform="rotate(-90 153.4 115.1)">GND</text>
<text x="222.7" y="116.5">PD3</text>
<text x="222.7" y="119.1">PD4</text>
<text x="253.3" y="116.5">PC2</text>
<text x="253.3" y="119.1">PC3</text>
<text x="57.6" y="120.3">IO</text>
<text x="57.6" y="122.9">IO</text>
<text x="57.6" y="125.4">IO</text>
<text x="79.9" y="125.4">IO</text>
<text x="79.9" y="122.9">IO</text>
<text x="79.9" y="120.3">IO</text>
<text x="150.3" y="124.2">GND</text>
<text x="222.7" y="121.6">PD5</text>
<text x="222.7" y="124.2">PD6</text>
<text x="253.3" y="121.6">PC4</text>
<text x="253.3" y="124.2">PC5</text>
<text x="57.6" y="128">IO</text>
<text x="79.9" y="130.5">IO</text>
<text x="79.9" y="128">IO</text>
<text x="222.7" y="126.7">VREFA/PD7</text>
<text x="253.3" y="126.7">PC6</text>
<text x="253.3" y="129.2">PC7</text>
<text x="57.6" y="133">IO</text>
<text x="57.6" y="135.6">IO</text>
<text x="79.9" y="135.6">IO</text>
<text x="238.5" y="135.4" transform="rotate(-90 238.5 135.4)">AGND</text>
<text x="241" y="135.4" transform="rotate(-90 241 135.4)">GND</text>
<text x="57.6" y="138.1">IO</text>
<text x="75" y="143.2">IO/TCK</text>
<text x="79.9" y="140.7">IO</text>
<text x="79.9" y="138.1">IO</text>
<text x="242.2" y="139.4">U17</text>
<text x="242.2" y="141.9">AVR128DB48-I/PT</text>
<text x="57.6" y="145.7">IO</text>
<text x="57.6" y="148.3">IO/PD2</text>
<text x="79.9" y="148.3">IO</text>
<text x="79.9" y="145.7">IO</text>
<text x="236.7" y="147">GND</text>
<text x="57.6" y="150.8">IO</text>
<text x="57.6" y="155.9">IO</text>
<text x="79.9" y="155.9">IO</text>
<text x="79.9" y="153.4">IO</text>
<text x="57.6" y="158.4">IO</text>
<text x="57.6" y="161">IO</text>
<text x="79.9" y="161">IO</text>
<text x="79.9" y="158.4">IO</text>
<text x="57.6" y="163.5">IO</text>
<text x="57.6" y="166.1">IO</text>
<text x="79.9" y="166.1">IO</text>
<text x="79.9" y="163.5">IO</text>
<text x="57.6" y="168.6">IO</text>
<text x="57.6" y="171.1">IO</text>
<text x="79.9" y="168.6">IO</text>
<text x="61.9" y="183.7" transform="rotate(-90 61.9 183.7)">GND</text>
<text x="64.5" y="183.7" transform="rotate(-90 64.5 183.7)">GND</text>
<text x="67" y="183.7" transform="rotate(-90 67 183.7)">GND</text>
<text x="69.5" y="183.7" transform="rotate(-90 69.5 183.7)">GND</text>
<text x="72.1" y="183.7" transform="rotate(-90 72.1 183.7)">GND</text>
<text x="74.6" y="183.7" transform="rotate(-90 74.6 183.7)">GND</text>
<text x="77.2" y="183.7" transform="rotate(-90 77.2 183.7)">GND</text>
<text x="79.7" y="183.7" transform="rotate(-90 79.7 183.7)">GND</text>
<text x="67.8" y="195.3">GND</text>
</g>
<g font-size="1.3" fill="#000084">
<text x="15.4" y="27.6">TDAL[0..21]</text>
<text x="29.5" y="26.5">TDAL[0..21]</text>
<text x="29.2" y="35.4">RDAL[0..15]</text>
<text x="15.1" y="36.5">RDAL[0..15]</text>
</g>
<g font-size="1.3" fill="#a90000">
<text x="59.6" y="31.2" transform="rotate(-90 59.6 31.2)">3</text>
<text x="62.1" y="31.8" transform="rotate(-90 62.1 31.8)">18</text>
<text x="64.6" y="31.8" transform="rotate(-90 64.6 31.8)">34</text>
<text x="67.2" y="31.8" transform="rotate(-90 67.2 31.8)">51</text>
<text x="69.7" y="31.8" transform="rotate(-90 69.7 31.8)">66</text>
<text x="72.3" y="31.8" transform="rotate(-90 72.3 31.8)">82</text>
<text x="78.6" y="31.8" transform="rotate(-90 78.6 31.8)">39</text>
<text x="81.1" y="31.8" transform="rotate(-90 81.1 31.8)">91</text>
<text x="55.1" y="45.6">1</text>
<text x="81.9" y="45.6">100</text>
<text x="55.1" y="48.1">2</text>
<text x="55.1" y="53.2">4</text>
<text x="82.5" y="53.2">97</text>
<text x="82.5" y="50.7">98</text>
<text x="82.5" y="48.1">99</text>
<text x="55.1" y="55.7">5</text>
<text x="55.1" y="58.3">6</text>
<text x="82.5" y="55.7">96</text>
<text x="55.1" y="60.8">7</text>
<text x="55.1" y="63.4">8</text>
<text x="55.1" y="65.9">9</text>
<text x="82.5" y="65.9">92</text>
<text x="82.5" y="63.4">93</text>
<text x="82.5" y="60.8">94</text>
<text x="237.4" y="64.8" transform="rotate(-90 237.4 64.8)">28</text>
<text x="239.9" y="64.8" transform="rotate(-90 239.9 64.8)">42</text>
<text x="242.4" y="64.8" transform="rotate(-90 242.4 64.8)">14</text>
<text x="54.5" y="68.4">10</text>
<text x="82.5" y="71">90</text>
<text x="137.7" y="69.7">1</text>
<text x="152.3" y="66.8" transform="rotate(-90 152.3 66.8)">9</text>
<text x="165" y="69.7">44</text>
<text x="219.6" y="69.7">41</text>
<text x="257.7" y="69.7">44</text>
<text x="54.5" y="73.5">12</text>
<text x="54.5" y="76.1">13</text>
<text x="82.5" y="76.1">88</text>
<text x="82.5" y="73.5">89</text>
<text x="137.7" y="72.3">2</text>
<text x="137.7" y="74.8">3</text>
<text x="137.7" y="77.3">5</text>
<text x="165" y="77.3">40</text>
<text x="165" y="74.8">42</text>
<text x="165" y="72.3">43</text>
<text x="219.6" y="74.8">34</text>
<text x="219.6" y="77.3">35</text>
<text x="257.7" y="72.3">45</text>
<text x="257.7" y="74.8">46</text>
<text x="257.7" y="77.3">47</text>
<text x="54.5" y="78.6">14</text>
<text x="54.5" y="81.1">15</text>
<text x="54.5" y="83.7">16</text>
<text x="82.5" y="83.7">85</text>
<text x="82.5" y="78.6">87</text>
<text x="137.7" y="79.9">6</text>
<text x="137.7" y="82.4">7</text>
<text x="165" y="82.4">38</text>
<text x="165" y="79.9">39</text>
<text x="219.6" y="79.9">36</text>
<text x="219.6" y="82.4">37</text>
<text x="257.7" y="79.9">48</text>
<text x="258.3" y="82.4">1</text>
<text x="54.5" y="86.2">17</text>
<text x="82.5" y="88.8">83</text>
<text x="82.5" y="86.2">84</text>
<text x="137.1" y="87.5">10</text>
<text x="137.7" y="85">8</text>
<text x="165" y="87.5">35</text>
<text x="165" y="85">37</text>
<text x="219.6" y="85">38</text>
<text x="219.6" y="87.5">39</text>
<text x="258.3" y="85">2</text>
<text x="258.3" y="87.5">3</text>
<text x="54.5" y="91.3">19</text>
<text x="54.5" y="93.8">20</text>
<text x="82.5" y="93.8">81</text>
<text x="137.1" y="90">11</text>
<text x="137.1" y="92.6">12</text>
<text x="137.1" y="95.1">13</text>
<text x="165" y="95.1">32</text>
<text x="165" y="92.6">33</text>
<text x="165" y="90">34</text>
<text x="209.5" y="95.1">1</text>
<text x="219.6" y="95.1">30</text>
<text x="219.6" y="90">40</text>
<text x="258.3" y="92.6">4</text>
<text x="258.3" y="95.1">5</text>
<text x="54.5" y="96.4">21</text>
<text x="54.5" y="98.9">22</text>
<text x="54.5" y="101.5">23</text>
<text x="82.5" y="101.5">78</text>
<text x="82.5" y="98.9">79</text>
<text x="82.5" y="96.4">80</text>
<text x="137.1" y="97.7">14</text>
<text x="137.1" y="100.2">15</text>
<text x="165" y="100.2">30</text>
<text x="165" y="97.7">31</text>
<text x="209.5" y="97.7">2</text>
<text x="209.5" y="100.2">3</text>
<text x="219.6" y="97.7">31</text>
<text x="219.6" y="100.2">32</text>
<text x="258.3" y="97.7">6</text>
<text x="258.3" y="100.2">7</text>
<text x="54.5" y="104">24</text>
<text x="54.5" y="106.5">25</text>
<text x="82.5" y="106.5">76</text>
<text x="82.5" y="104">77</text>
<text x="137.1" y="102.7">18</text>
<text x="137.1" y="105.3">19</text>
<text x="137.1" y="107.8">20</text>
<text x="165" y="107.8">26</text>
<text x="165" y="105.3">27</text>
<text x="165" y="102.7">28</text>
<text x="209.5" y="102.7">4</text>
<text x="219.6" y="107.8">20</text>
<text x="219.6" y="102.7">33</text>
<text x="258.3" y="102.7">8</text>
<text x="258.3" y="105.3">9</text>
<text x="54.5" y="111.6">27</text>
<text x="82.5" y="109.1">75</text>
<text x="137.1" y="110.4">21</text>
<text x="137.1" y="112.9">22</text>
<text x="165" y="112.9">23</text>
<text x="165" y="110.4">25</text>
<text x="219.6" y="110.4">21</text>
<text x="219.6" y="112.9">22</text>
<text x="257.7" y="110.4">10</text>
<text x="257.7" y="112.9">11</text>
<text x="54.5" y="114.2">28</text>
<text x="54.5" y="116.7">29</text>
<text x="54.5" y="119.2">30</text>
<text x="82.5" y="119.2">71</text>
<text x="82.5" y="116.7">72</text>
<text x="82.5" y="114.2">73</text>
<text x="152.3" y="117.6" transform="rotate(-90 152.3 117.6)">4</text>
<text x="219.6" y="115.4">23</text>
<text x="219.6" y="118">24</text>
<text x="257.7" y="115.4">12</text>
<text x="257.7" y="118">13</text>
<text x="54.5" y="121.8">31</text>
<text x="54.5" y="124.3">32</text>
<text x="82.5" y="124.3">69</text>
<text x="82.5" y="121.8">70</text>
<text x="219.6" y="120.5">25</text>
<text x="219.6" y="123.1">26</text>
<text x="219.6" y="125.6">27</text>
<text x="257.7" y="120.5">16</text>
<text x="257.7" y="123.1">17</text>
<text x="257.7" y="125.6">18</text>
<text x="54.5" y="126.9">33</text>
<text x="54.5" y="131.9">35</text>
<text x="82.5" y="129.4">67</text>
<text x="82.5" y="126.9">68</text>
<text x="257.7" y="128.1">19</text>
<text x="54.5" y="134.5">36</text>
<text x="54.5" y="137">37</text>
<text x="82.5" y="137">64</text>
<text x="82.5" y="134.5">65</text>
<text x="82.5" y="142.1">62</text>
<text x="82.5" y="139.6">63</text>
<text x="237.4" y="138.5" transform="rotate(-90 237.4 138.5)">29</text>
<text x="239.9" y="138.5" transform="rotate(-90 239.9 138.5)">15</text>
<text x="54.5" y="144.6">40</text>
<text x="54.5" y="147.2">41</text>
<text x="54.5" y="149.7">42</text>
<text x="82.5" y="147.2">60</text>
<text x="82.5" y="144.6">61</text>
<text x="54.5" y="154.8">44</text>
<text x="82.5" y="154.8">57</text>
<text x="82.5" y="152.3">58</text>
<text x="54.5" y="157.3">45</text>
<text x="54.5" y="159.9">46</text>
<text x="82.5" y="159.9">55</text>
<text x="82.5" y="157.3">56</text>
<text x="54.5" y="162.4">47</text>
<text x="54.5" y="165">48</text>
<text x="54.5" y="167.5">49</text>
<text x="82.5" y="167.5">52</text>
<text x="82.5" y="165">53</text>
<text x="82.5" y="162.4">54</text>
<text x="54.5" y="170">50</text>
<text x="60.8" y="186.8" transform="rotate(-90 60.8 186.8)">11</text>
<text x="63.4" y="186.8" transform="rotate(-90 63.4 186.8)">26</text>
<text x="65.9" y="186.8" transform="rotate(-90 65.9 186.8)">38</text>
<text x="68.4" y="186.8" transform="rotate(-90 68.4 186.8)">43</text>
<text x="71" y="186.8" transform="rotate(-90 71 186.8)">59</text>
<text x="73.5" y="186.8" transform="rotate(-90 73.5 186.8)">74</text>
<text x="76.1" y="186.8" transform="rotate(-90 76.1 186.8)">86</text>
<text x="78.6" y="186.8" transform="rotate(-90 78.6 186.8)">95</text>
</g>
<g font-size="1.3" fill="#0f0f0f">
<text x="43.2" y="45.6">RDAL4</text>
<text x="91.7" y="45.6">RDAL8</text>
<text x="43.2" y="48.1">RDAL10</text>
<text x="43.2" y="53.2">TDI</text>
<text x="91.7" y="50.7">RDAL2</text>
<text x="91.7" y="48.1">RDAL9</text>
<text x="94" y="53.2">AD0</text>
<text x="257.9" y="51.9">LED</text>
<text x="43.2" y="55.8">RDAL13</text>
<text x="43.2" y="58.3">RDAL14</text>
<text x="94" y="55.8">AD1</text>
<text x="43.2" y="60.8">RDAL15</text>
<text x="43.2" y="63.4">TDAL8</text>
<text x="94" y="65.9">AD4</text>
<text x="94" y="60.8">AD2</text>
<text x="94" y="63.4">AD3</text>
<text x="43.2" y="68.5">TDAL10</text>
<text x="94" y="71">CLK</text>
<text x="125.7" y="69.7">TDX</text>
<text x="266.7" y="69.7">ACK</text>
<text x="43.2" y="76.1">RDAL12</text>
<text x="92.8" y="73.5">RINIT</text>
<text x="95" y="76.1">RD</text>
<text x="125.7" y="77.3">LD</text>
<text x="125.7" y="74.8">DMARD</text>
<text x="212.1" y="74.8">RS0</text>
<text x="212.1" y="77.3">RS1</text>
<text x="265.4" y="72.3">CRDY</text>
<text x="266.8" y="77.3">LED</text>
<text x="267.1" y="74.8">IRQ</text>
<text x="43.2" y="81.2">TMS</text>
<text x="43.2" y="83.7">TDAL5</text>
<text x="94.8" y="78.6">WR</text>
<text x="125.7" y="79.9">TADDR</text>
<text x="125.7" y="82.4">TMS</text>
<text x="212.1" y="79.9">RS2</text>
<text x="212.1" y="82.4">RINIT</text>
<text x="265.5" y="79.9">RTOS</text>
<text x="266.6" y="82.4">ABO</text>
<text x="43.2" y="86.2">TDAL6</text>
<text x="92.4" y="88.8">MSCP</text>
<text x="125.7" y="85">TSACK</text>
<text x="125.7" y="87.5">TDOUT</text>
<text x="176.4" y="87.5">ABO</text>
<text x="176.5" y="85">CLK</text>
<text x="212.1" y="85">INTI</text>
<text x="212.1" y="87.5">INTQ</text>
<text x="266.3" y="85">DMR</text>
<text x="266.7" y="87.5">CLK</text>
<text x="43.2" y="91.3">TSACK</text>
<text x="43.2" y="93.9">TDAL9</text>
<text x="94" y="93.9">AD5</text>
<text x="125.7" y="92.6">RINIT</text>
<text x="176.1" y="90">DMR</text>
<text x="176.5" y="95.1">TDO</text>
<text x="212.1" y="95.1">MOSID</text>
<text x="212.1" y="90">SPARE140</text>
<text x="268" y="95.1">SA</text>
<text x="268.4" y="92.6">IP</text>
<text x="43.2" y="96.4">TDAL11</text>
<text x="43.2" y="101.5">TDAL13</text>
<text x="43.2" y="98.9">TDAL12</text>
<text x="93.9" y="101.5">RS0</text>
<text x="94" y="98.9">AD7</text>
<text x="94" y="96.4">AD6</text>
<text x="176.1" y="100.2">DMG</text>
<text x="212.1" y="100.2">SCKD</text>
<text x="212.1" y="97.7">MISOD</text>
<text x="267.6" y="100.2">WR</text>
<text x="267.7" y="97.7">RD</text>
<text x="43.2" y="104">RDAL11</text>
<text x="43.2" y="106.6">RDAL3</text>
<text x="93.9" y="104">RS1</text>
<text x="93.9" y="106.6">RS2</text>
<text x="176.6" y="107.8">TCK</text>
<text x="212.1" y="102.7">CSD</text>
<text x="212.1" y="107.8">AD0</text>
<text x="265.1" y="102.7">MSCP</text>
<text x="266.3" y="105.3">DMG</text>
<text x="43.2" y="111.6">TDAL7</text>
<text x="94.1" y="109.1">INTI</text>
<text x="175.3" y="112.9">RREF</text>
<text x="175.5" y="110.4">TBS7</text>
<text x="212.1" y="110.4">AD1</text>
<text x="212.1" y="112.9">AD2</text>
<text x="43.2" y="114.2">TDAL14</text>
<text x="43.2" y="116.7">TDAL15</text>
<text x="43.2" y="119.3">RDAL7</text>
<text x="93.3" y="116.7">INTQ</text>
<text x="93.9" y="119.3">ACK</text>
<text x="94.1" y="114.2">TDX</text>
<text x="212.1" y="118">AD4</text>
<text x="212.1" y="115.4">AD3</text>
<text x="43.2" y="124.3">RDAL5</text>
<text x="43.2" y="121.8">RDAL6</text>
<text x="92.7" y="121.8">CRDY</text>
<text x="94.4" y="124.3">IRQ</text>
<text x="212.1" y="120.5">AD5</text>
<text x="212.1" y="125.6">AD7</text>
<text x="212.1" y="123.1">AD6</text>
<text x="43.2" y="126.9">TDAL4</text>
<text x="43.2" y="132">TDAL3</text>
<text x="91.2" y="126.9">DMARD</text>
<text x="95.3" y="129.4">LD</text>
<text x="43.2" y="137">TDAL21</text>
<text x="43.2" y="134.5">TDAL2</text>
<text x="91.7" y="134.5">TADDR</text>
<text x="94.1" y="142.1">TCK</text>
<text x="43.2" y="147.2">TDAL19</text>
<text x="43.2" y="144.7">TDAL20</text>
<text x="43.2" y="149.7">TDAL18</text>
<text x="90.8" y="147.2">TDAL16</text>
<text x="91.7" y="144.7">TDOUT</text>
<text x="43.2" y="154.8">RDAL1</text>
<text x="90.8" y="152.3">TDAL17</text>
<text x="43.2" y="157.4">TDAL1</text>
<text x="43.2" y="159.9">RDAL0</text>
<text x="43.2" y="162.4">TDAL0</text>
</g>
<g font-size="1.3" fill="#725600">
<text x="38.6" y="54.3">TDI</text>
<text x="243.5" y="55.7" transform="rotate(-90 243.5 55.7)">VDD</text>
<text x="205.9" y="70.8">UPDI</text>
<text x="120.4" y="83.5">TMS</text>
<text x="118.2" y="88.6">TDOUT</text>
<text x="118.2" y="86.1">TSACK</text>
<text x="117.9" y="91.1">RSYNC</text>
<text x="119.3" y="93.7">RINIT</text>
<text x="117.8" y="96.2">TDMGO</text>
<text x="118.2" y="98.8">RDMGI</text>
<text x="119.1" y="101.3">TDMR</text>
<text x="181.8" y="96.2">TDO</text>
<text x="118.4" y="103.8">TWTBT</text>
<text x="118.1" y="114">RRPLY</text>
<text x="118.2" y="111.5">TSYNC</text>
<text x="119.9" y="108.9">TDIN</text>
<text x="181.8" y="114">RREF</text>
<text x="181.8" y="111.5">TBS7</text>
<text x="181.8" y="108.9">TCK</text>
<text x="271.9" y="114">RXD</text>
<text x="271.9" y="111.5">TXD</text>
<text x="271.9" y="116.5">CD</text>
<text x="271.9" y="119.1">WP</text>
<text x="271.9" y="121.6">MOSI</text>
<text x="271.9" y="124.2">MISO</text>
<text x="271.9" y="129.2">CS</text>
<text x="271.9" y="126.7">SCK</text>
<text x="99.2" y="155.9">RDOUT</text>
<text x="99.2" y="158.4">TRPLY</text>
<text x="99.2" y="161">RDIN</text>
<text x="36.5" y="166.1">RBS7</text>
<text x="99.2" y="166.1">RWTBT</text>
<text x="99.2" y="163.5">RSYNC</text>
<text x="36.2" y="171.1">TIAKO</text>
<text x="36.7" y="168.6">RIAKI</text>
<text x="99.2" y="168.6">TIRQ4</text>
</g>
</svg>
